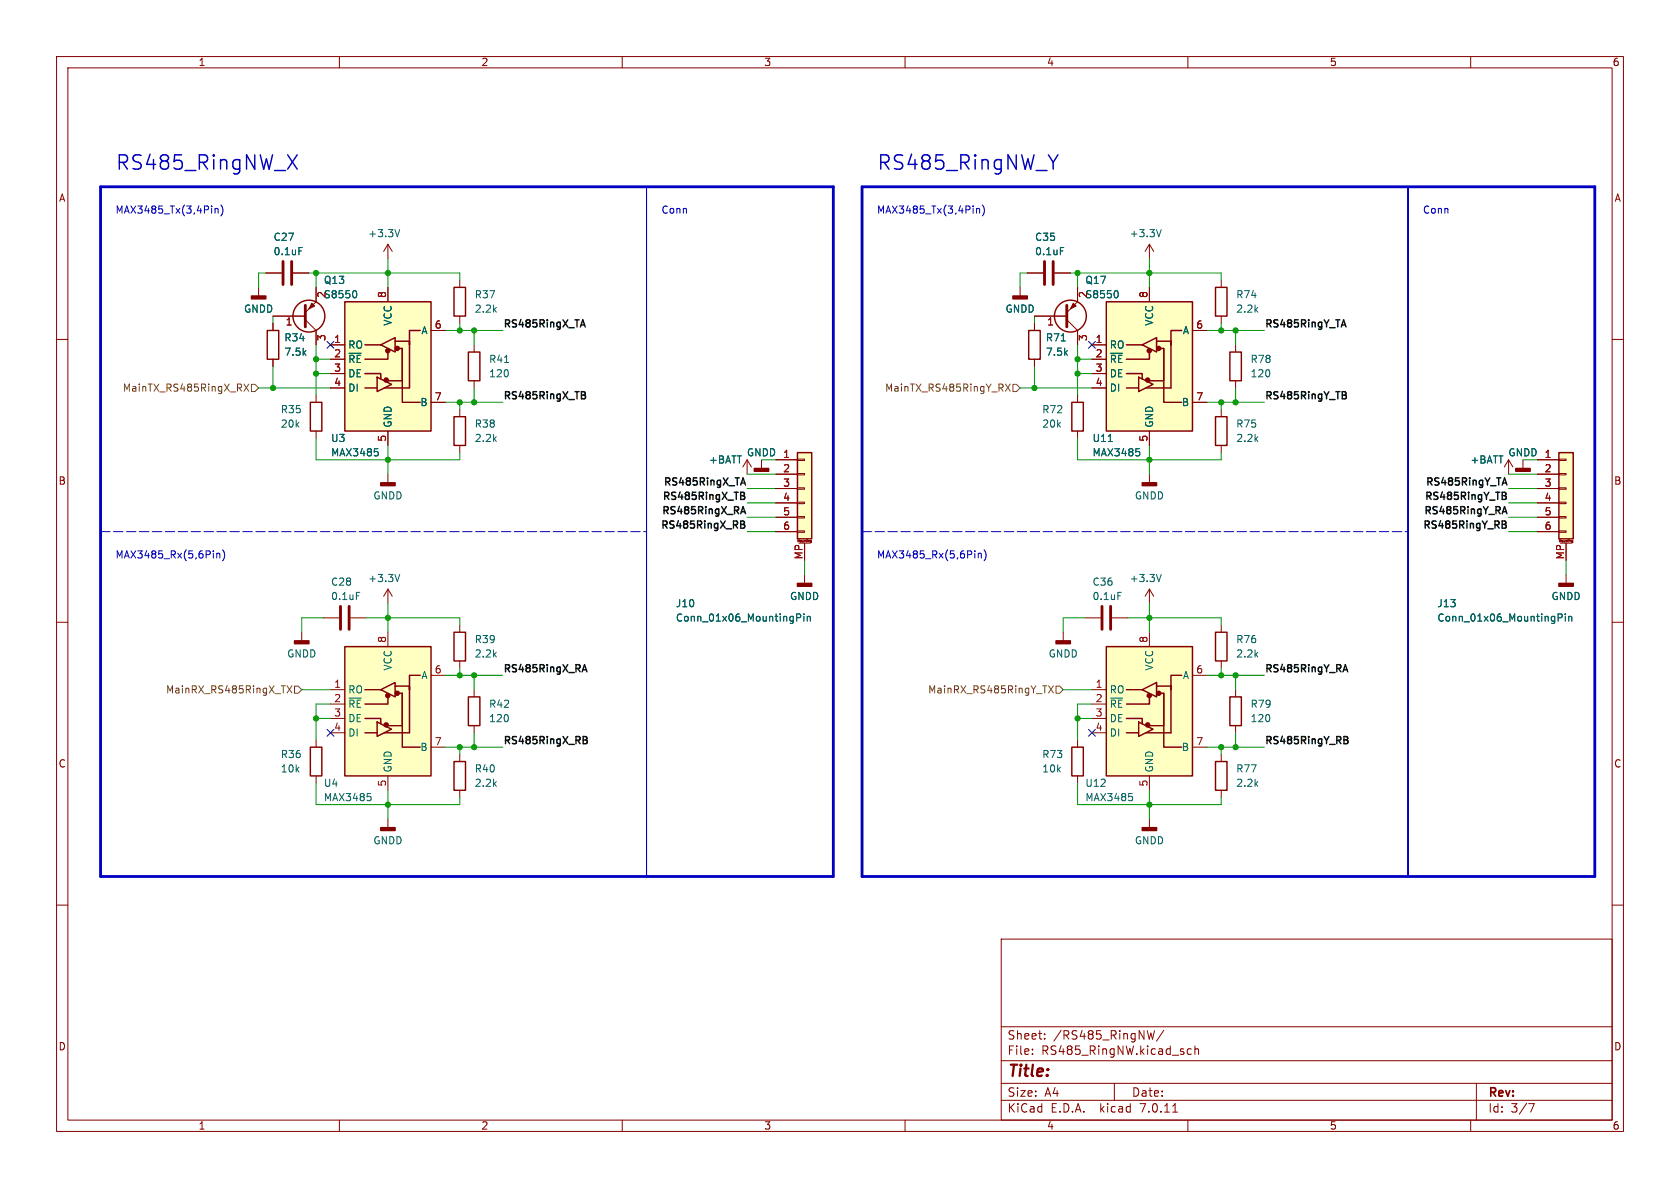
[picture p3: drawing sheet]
<svg xmlns="http://www.w3.org/2000/svg" width="297mm" height="210mm" viewBox="0 0 297 210" stroke-linecap="round" stroke-linejoin="round" font-family="sans-serif">
<g fill="none" stroke="#840000" stroke-width=".18">
<path d="M10 10h277v190h-277zM12 12h273v186h-273zM60 10v2M110 10v2M160 10v2M210 10v2M260 10v2M10 60h2M45.7 50.8v1.5M47 48.3h2.8M48.3 57.2v1.2M48.3 55.9h5.7"/>
<path d="M51.8 48.3h2.8M54 56.5l1.9 1.9v2.6M55.9 50.8v2.5l-1.9 1.9M68.6 43.2v2.5M68.6 50.8v2.5M68.6 43.2l-.8 1.3M68.6 43.2l.7 1.3M76.2 58.4h2.5M81.3 49.5v1.3M81.3 55.9v1.3M180.3 50.8v1.5M181.6 48.3h2.8"/>
<path d="M182.9 55.9h5.7M182.9 57.2v1.2M186.4 48.3h2.8M188.6 56.5l1.9 1.9v2.6M190.5 50.8v2.5l-1.9 1.9M203.2 43.2v2.5M203.2 50.8v2.5M203.2 43.2l-.8 1.3M203.2 43.2l.8 1.3M210.8 58.4h2.6M215.9 49.5v1.3M215.9 55.9v1.3"/>
<path d="M285 60h2M48.3 63.5v1.3M55.9 69.9v1.2M55.9 76.2v1.3M58.4 61h2.6M58.4 63.5h2.6M58.4 66h2.6M58.4 68.6h2.6M68.6 76.2v2.5M69.8 60.3h.1M76.2 71.1h2.5M81.3 72.4v1.3"/>
<path d="M81.3 78.7v1.3M83.8 61v1.2M83.8 67.3v1.3M182.9 63.5v1.3M190.5 69.9v1.2M190.5 76.2v1.3M193 61h2.6M193 63.5h2.6M193 66h2.6M193 68.6h2.6M203.2 76.2v2.5M204.5 60.3h.1"/>
<path d="M210.8 71.1h2.6M215.9 72.4v1.3M215.9 78.7v1.3M218.4 61v1.2M218.4 67.3v1.3M68.6 83.8v1.5M132.1 81.3l.7 1.3M132.1 81.3v2.5M132.1 81.3l-.8 1.3M134.6 81.3v1.5M137.2 81.3h3.8M137.2 83.8h3.8"/>
<path d="M137.2 86.4h3.8M137.2 88.9h3.8M137.2 91.4h3.8M137.2 94h3.8M141 93.9h1.2v.2h-1.2zM141 91.3h1.2v.3h-1.2zM141 88.8h1.2v.2h-1.2zM141 86.2h1.2v.3h-1.2zM141 83.7h1.2v.2h-1.2zM141 81.2h1.2v.2h-1.2zM141.1 95.8v-.4l.1 .3 .1-.3v.4M141.2 96h2.1"/>
<path d="M142.2 96v3.1M142.5 95.4v.3M142.7 95.4h.1M143.3 95.8v-.2h.1v.3M143.3 95.9h.1M143.3 95.8h.1M143.4 95.9h.1M203.2 83.8v1.5M266.7 81.3l.8 1.3M266.7 81.3v2.5M266.7 81.3l-.8 1.3M269.2 81.3v1.5"/>
<path d="M271.8 81.3h3.8M271.8 83.8h3.8M271.8 86.4h3.8M271.8 88.9h3.8M271.8 91.4h3.8M271.8 94h3.8M275.6 93.9h1.3v.2h-1.3zM275.6 91.3h1.3v.3h-1.3zM275.6 88.8h1.3v.2h-1.3zM275.6 86.2h1.3v.3h-1.3zM275.6 83.7h1.3v.2h-1.3zM275.6 81.2h1.3v.2h-1.3z"/>
<path d="M275.7 95.8v-.4l.1 .3 .1-.3v.4M275.8 96h2.1M276.9 96v3.1M277.1 95.4v.3M277.4 95.4h.1M277.9 95.6v.2h.1M277.9 95.6l.1-.1v.4h-.1M277.9 95.6h.1M10 110h2M53.3 111.8v1.5M57.1 109.2h2.8M62 109.2h2.8"/>
<path d="M68.6 104.1l-.8 1.3M68.6 104.1v2.6M68.6 111.8v2.5M68.6 104.1l.7 1.3M76.2 119.4h2.5M81.3 110.5v1.3M81.3 116.8v1.3M142.2 101.6v1.5M188 111.8v1.5M191.8 109.2h2.8M196.6 109.2h2.8M203.2 104.1v2.6"/>
<path d="M203.2 111.8v2.5M203.2 104.1l-.8 1.3M203.2 104.1l.8 1.3M210.8 119.4h2.6M215.9 110.5v1.3M215.9 116.8v1.3M276.9 101.6v1.5M285 110h2M55.9 130.8v1.3M55.9 137.2v1.2M58.4 121.9h2.6M58.4 124.5h2.6"/>
<path d="M58.4 127h2.6M58.4 129.5h2.6M68.6 137.2v2.5M69.8 121.3h.1M76.2 132.1h2.5M81.3 133.4v1.2M81.3 139.7v1.3M83.8 121.9v1.3M83.8 128.3v1.2M190.5 130.8v1.3M190.5 137.2v1.2M193 121.9h2.6"/>
<path d="M193 124.5h2.6M193 127h2.6M193 129.5h2.6M203.2 137.2v2.5M204.5 121.3h.1M210.8 132.1h2.6M215.9 133.4v1.2M215.9 139.7v1.3M218.4 121.9v1.3M218.4 128.3v1.2M10 160h2M68.6 144.8v1.5"/>
<path d="M203.2 144.8v1.5M285 160h2M177 166h108v32h-108zM60 198v2M110 198v2M160 198v2M177 194.5h108M177 191.5h108M177 187.5h108M177 181.5h108M182.5 186.3v.1M182.5 185.5v.1"/>
<path d="M184.7 183.6v.1M184.7 182.8v.1M197 191.5v3M204.1 182.2l-.4 1.5-.2-1.1M205.7 182.1l-1.2 2M207.3 196.6h.9M210 198v2M210.6 185.5l-.4-.1-.3 .3v.4l.1 .2h.6M211.2 185.5l.3-.1 .3 .1 .1 .9M211.2 184.9v1.5M260 198v2M261 191.5v6.5"/>
<path d="M270.2 195.1h1l-.6 1.5"/>
</g>
<g fill="none" stroke="#840000" stroke-width=".25">
<path d="M47.2 58.4h2.1v5.1h-2.1zM61 53.3h15.2v22.9h-15.2zM74.3 58.4h-1.9v2.6v-.7M80.3 50.8h2v5.1h-2zM181.9 58.4h2v5.1h-2zM195.6 53.3h15.2v22.9h-15.2zM208.9 58.4h-1.9v2.6v-.7M214.9 50.8h2v5.1h-2zM54.9 71.1h2v5.1h-2zM64.5 66h2.8v1M64.5 68.6h2.2M64.5 61h2.8"/>
<path d="M66.7 66.7l2.5 1.2-2.5 1.3zM67.3 61l2.5-1.3v2.5zM68.6 62.2v1.3h-4.1M69.8 60.3h2.6v8.3h-4.5M70.5 61.6h.6v9.5h3.2M71.1 61.6v5.7h-2.5M80.3 73.7h2v5h-2zM82.8 62.2h2v5.1h-2zM189.5 71.1h2v5.1h-2zM199.1 66h2.8v1M199.1 68.6h2.2M199.1 61h2.8"/>
<path d="M201.3 66.7l2.5 1.2-2.5 1.3zM201.9 61l2.6-1.3v2.5zM203.2 62.2v1.3h-4.1M204.5 60.3h2.5v8.3h-4.4M205.1 61.6h.6v9.5h3.2M205.7 61.6v5.7h-2.5M214.9 73.7h2v5h-2zM217.4 62.2h2.1v5.1h-2.1zM141 80h2.5v15.3h-2.5zM275.6 80h2.5v15.3h-2.5zM61 114.3h15.2v22.9h-15.2zM74.3 119.4h-1.9v2.5v-.6"/>
<path d="M80.3 111.8h2v5h-2zM195.6 114.3h15.2v22.9h-15.2zM208.9 119.4h-1.9v2.5v-.6M214.9 111.8h2v5h-2zM54.9 132.1h2v5.1h-2zM64.5 127h2.8v.9M64.5 129.5h2.2M64.5 121.9h2.8M66.7 127.6l2.5 1.3-2.5 1.3zM67.3 121.9l2.5-1.2v2.5zM68.6 123.2v1.3h-4.1M69.8 121.3h2.6v8.2h-4.5"/>
<path d="M70.5 122.6h.6v9.5h3.2M71.1 122.6v5.7h-2.5M80.3 134.6h2v5.1h-2zM82.8 123.2h2v5.1h-2zM189.5 132.1h2v5.1h-2zM199.1 127h2.8v.9M199.1 129.5h2.2M199.1 121.9h2.8M201.3 127.6l2.5 1.3-2.5 1.3zM201.9 121.9l2.6-1.2v2.5zM203.2 123.2v1.3h-4.1M204.5 121.3h2.5v8.2h-4.4"/>
<path d="M205.1 122.6h.6v9.5h3.2M205.7 122.6v5.7h-2.5M214.9 134.6h2v5.1h-2zM217.4 123.2h2.1v5.1h-2.1z"/>
<circle cx="54.6" cy="55.9" r="2.82"/>
<circle cx="189.2" cy="55.9" r="2.82"/>
</g>
<path d="M50 46.2v4.1M51.6 46.2v4.1M54 54v3.8M184.7 46.2v4.1M186.2 46.2v4.1M188.6 54v3.8M60.2 107.2v4.1M61.7 107.2v4.1M194.8 107.2v4.1M196.3 107.2v4.1" fill="none" stroke="#840000" stroke-width=".51"/>
<g fill="none" stroke="#006464" stroke-width=".18">
<path d="M52.8 43.8h.7M62.8 51.4a.79 .79 0 0 1 0 1.2M70.7 40.6l-.5 1.3M187.5 43.8h.6M197.4 51.4a.79 .79 0 0 1 0 1.2M205.3 40.6l-.4 1.3M66.2 79.3h.6M66.6 79.8l.3 .2v.3l-.3 .3M89.2 64.1h.7M187.6 60.3h.7M195.9 78h.8M200.8 79.3h.6"/>
<path d="M201.3 79.8l.2 .2v.3l-.2 .3M63 104.7h.6M70.7 101.5l-.5 1.3M140.8 109.2l.6-.1 .2-.1-.1-.3-.7-.2v1.3M142.1 108.5v.2M142.1 109v.8M142.7 109.1l.2-.1h.3l.1 .8M142.7 109v.8M197.6 104.7h.6M205.3 101.5l-.4 1.3M275.5 109.2l.6-.1 .1-.1-.1-.3-.6-.2v1.3M276.7 108.5v.2"/>
<path d="M276.7 109v.8M277.3 109v.8M277.3 109.1l.2-.1h.3l.1 .8M64.9 140.3h.6M65.4 140.8l.2 .2v.3l-.2 .2M199.6 140.3h.6M200 140.8l.2 .2v.3l-.2 .2"/>
</g>
<g fill="#840000" stroke="#840000" stroke-width=".25">
<path d="M186.7 113.3h2.5v.5h-2.5z"/>
<path d="M201.9 146.3h2.6v.5h-2.6z"/>
<path d="M275.6 103.1h2.5v.5h-2.5z"/>
<path d="M52.1 113.3h2.5v.5h-2.5z"/>
<path d="M201.9 85.3h2.6v.6h-2.6z"/>
<path d="M179.1 52.3h2.5v.5h-2.5z"/>
<path d="M268 82.8h2.5v.5h-2.5z"/>
<path d="M133.3 82.8h2.6v.5h-2.6z"/>
<path d="M141 103.1h2.5v.5h-2.5z"/>
<path d="M67.3 85.3h2.5v.6h-2.5z"/>
<path d="M67.3 146.3h2.5v.5h-2.5z"/>
<path d="M44.4 52.3h2.6v.5h-2.6z"/>
<circle cx="202.9" cy="67.2" r=".36"/>
<circle cx="203.2" cy="62" r=".36"/>
<circle cx="204.9" cy="61.6" r=".36"/>
<circle cx="202.9" cy="128.1" r=".36"/>
<circle cx="203.2" cy="123" r=".36"/>
<circle cx="204.9" cy="122.6" r=".36"/>
<circle cx="68.3" cy="67.2" r=".36"/>
<circle cx="68.6" cy="62" r=".36"/>
<circle cx="70.2" cy="61.6" r=".36"/>
<circle cx="68.3" cy="128.1" r=".36"/>
<circle cx="68.6" cy="123" r=".36"/>
<circle cx="70.2" cy="122.6" r=".36"/>
</g>
<g fill="#ffffc2" stroke="#ffffc2" stroke-width=".18">
<path d="M275.6 80h2.5v15.3h-2.5z"/>
<path d="M195.6 53.3h15.2v22.9h-15.2z"/>
<path d="M195.6 114.3h15.2v22.9h-15.2z"/>
<path d="M141 80h2.5v15.3h-2.5z"/>
<path d="M61 53.3h15.2v22.9h-15.2z"/>
<path d="M61 114.3h15.2v22.9h-15.2z"/>
</g>
<g fill="#840000" stroke="#840000" stroke-width=".18">
<path d="M55.1 53.6l.5 .5-1 .5z"/>
<path d="M189.7 53.6l.5 .5-1 .5z"/>
</g>
<path d="M43.1 67.9l.9 1.3M44 67.9l-.9 1.3M44.4 67.9h.7l.6 .7-.6 .6h-.7zM177.8 67.9l.8 1.3M178.6 67.9l-.8 1.3M179.1 67.9h.6l.6 .7-.6 .6h-.6zM50.8 121.2l.8 1.3M51.6 121.2l-.8 1.3M52.1 121.3h.6l.6 .6-.6 .7h-.6zM185.4 121.2l.8 1.3M186.2 121.2l-.8 1.3M186.7 121.3h.6l.7 .6-.7 .7h-.6z" fill="none" stroke="#725600" stroke-width=".18"/>
<g fill="none" stroke="#0f0f0f" stroke-width=".25">
<path d="M103 56.5l.5 1.3M103.2 69.2l.3 .3-.3 .3 .3 .3v.3l-.2 .1M237.9 69.9l.1 .2-.1 .3M237.9 69.4v.3M130.9 92.1l.6 .1 .1 .3-.2 .2M130.9 92.7h.5M130.9 87l.6 .1 .1 .3-.2 .2M130.9 87.6h.5M131.1 85.4h.6M131.1 90.5h.6M131.4 84.5l.4 1.2M131.4 87.6l.3 .3-.1 .3-.7 .1"/>
<path d="M131.4 92.7l.3 .2-.1 .3-.7 .2M131.4 89.6l.4 1.2M265.6 92.1l.6 .1v.3l-.2 .2M265.6 92.7h.4M265.7 85.4h.6M265.7 90.5h.6M266 87l.2 .3-.2 .3 .2 .1 .1 .3-.3 .3h-.4M266 92.7l.3 .2-.1 .3-.6 .2M266 89.6l.4 1.2M266 84.5l.4 1.2M103 118.4h.6M103.3 117.5l.5 1.3"/>
<path d="M237.8 117.5l.5 1.3M103.1 130.2l.6 .1 .1 .3-.3 .2M103.1 130.8h.4M103.5 130.8l.3 .2v.3l-.7 .2M238 130.2l.3 .2-.3 .4 .3 .2v.3l-.2 .2"/>
</g>
<g fill="none" stroke="#0000c2" stroke-width=".18">
<path d="M38 36.8v.9M38 37l.2-.2 .3 .1 .1 .8M39 36.2a1.46 1.46 0 0 1 0 2M114.3 33v121.9zM172.6 37l.2-.2 .3 .1 .1 .8M172.6 36.8v.9M173.7 36.2a1.46 1.46 0 0 1 0 2M248.9 33v121.9zM38.3 97.9l.2-.1 .3 .1 .1 .7M38.3 97.8v.8M39.3 97.2a1.46 1.46 0 0 1 0 1.9M172.9 97.8v.8"/>
<path d="M172.9 97.9l.2-.1 .3 .1 .1 .7M174 97.2a1.46 1.46 0 0 1 0 1.9"/>
</g>
<path d="M50.8 27.4l1.7 2.5M52.5 27.4l-1.7 2.5M187 27.4l-.8 1.3" fill="none" stroke="#0000c2" stroke-width=".25"/>
<path d="M17.8 33h129.5v121.9h-129.5zM152.4 33h129.5v121.9h-129.5z" fill="none" stroke="#0000c2" stroke-width=".5"/>
<path d="M17.8 94h96.5M152.4 94h96.5" fill="none" stroke="#0000c2" stroke-width=".18" stroke-dasharray="1.7 .6"/>
<g fill="none" stroke="#009600" stroke-width=".18">
<path d="M47 48.3h-1.3v2.5M48.3 55.9v1.3M54.6 48.3h26.7v1.2M55.9 48.3v2.5M68.6 45.7v5.1M78.7 58.4h10.2M81.3 57.2v1.2M83.8 58.4v2.6M181.6 48.3h-1.3v2.5M182.9 55.9v1.3M189.2 48.3h26.7v1.2M190.5 48.3v2.5"/>
<path d="M203.2 45.7v5.1M213.4 58.4h10.1M215.9 57.2v1.2M218.4 58.4v2.6M45.7 68.6h12.7M48.3 64.8v3.8M55.9 77.5v3.8h25.4v-1.3M55.9 63.5h2.5M55.9 66h2.5M55.9 61v8.9M68.6 78.7v5.1M78.7 71.1h10.2"/>
<path d="M81.3 71.1v1.3M83.8 68.6v2.5M180.3 68.6h12.7M182.9 64.8v3.8M190.5 61v8.9M190.5 77.5v3.8h25.4v-1.3M190.5 63.5h2.5M190.5 66h2.5M203.2 78.7v5.1M213.4 71.1h10.1M215.9 71.1v1.3M218.4 68.6v2.5"/>
<path d="M132.1 86.4h5.1M132.1 91.4h5.1M132.1 83.8h5.1M132.1 88.9h5.1M132.1 94h5.1M142.2 99.1v2.5M266.7 86.4h5.1M266.7 91.4h5.1M266.7 83.8h5.1M266.7 88.9h5.1M266.7 94h5.1M276.9 99.1v2.5"/>
<path d="M57.1 109.2h-3.8v2.6M64.8 109.2h16.5v1.3M68.6 106.7v5.1M78.7 119.4h10.2M81.3 118.1v1.3M83.8 119.4v2.5M191.8 109.2h-3.8v2.6M199.4 109.2h16.5v1.3M203.2 106.7v5.1M213.4 119.4h10.1M215.9 118.1v1.3M218.4 119.4v2.5"/>
<path d="M53.3 121.9h5.1M55.9 138.4v3.8h25.4v-1.2M55.9 127h2.5M58.4 124.5h-2.5v6.3M68.6 139.7v5.1M78.7 132.1h10.2M81.3 132.1v1.3M83.8 129.5v2.6M188 121.9h5M190.5 138.4v3.8h25.4v-1.2M190.5 127h2.5M193 124.5h-2.5v6.3"/>
<path d="M203.2 139.7v5.1M213.4 132.1h10.1M215.9 132.1v1.3M218.4 129.5v2.6"/>
</g>
<path d="M57.8 60.4l1.2 1.2M59 60.4l-1.2 1.2M192.4 60.4l1.2 1.2M193.6 60.4l-1.2 1.2M57.8 128.9l1.2 1.2M59 128.9l-1.2 1.2M192.4 128.9l1.2 1.2M193.6 128.9l-1.2 1.2" fill="none" stroke="#000084" stroke-width=".18"/>
<g fill="#009600" stroke="#009600" stroke-width=".18">
<circle cx="81.3" cy="132.1" r=".46"/>
<circle cx="190.5" cy="127" r=".46"/>
<circle cx="55.9" cy="48.3" r=".46"/>
<circle cx="55.9" cy="63.5" r=".46"/>
<circle cx="83.8" cy="71.1" r=".46"/>
<circle cx="81.3" cy="71.1" r=".46"/>
<circle cx="48.3" cy="68.6" r=".46"/>
<circle cx="55.9" cy="66" r=".46"/>
<circle cx="68.6" cy="109.2" r=".46"/>
<circle cx="68.6" cy="142.2" r=".46"/>
<circle cx="55.9" cy="127" r=".46"/>
<circle cx="81.3" cy="119.4" r=".46"/>
<circle cx="83.8" cy="119.4" r=".46"/>
<circle cx="83.8" cy="132.1" r=".46"/>
<circle cx="83.8" cy="58.4" r=".46"/>
<circle cx="81.3" cy="58.4" r=".46"/>
<circle cx="68.6" cy="48.3" r=".46"/>
<circle cx="68.6" cy="81.3" r=".46"/>
<circle cx="203.2" cy="81.3" r=".46"/>
<circle cx="218.4" cy="58.4" r=".46"/>
<circle cx="203.2" cy="48.3" r=".46"/>
<circle cx="215.9" cy="58.4" r=".46"/>
<circle cx="215.9" cy="71.1" r=".46"/>
<circle cx="218.4" cy="71.1" r=".46"/>
<circle cx="190.5" cy="66" r=".46"/>
<circle cx="182.9" cy="68.6" r=".46"/>
<circle cx="190.5" cy="63.5" r=".46"/>
<circle cx="203.2" cy="142.2" r=".46"/>
<circle cx="215.9" cy="119.4" r=".46"/>
<circle cx="218.4" cy="132.1" r=".46"/>
<circle cx="215.9" cy="132.1" r=".46"/>
<circle cx="190.5" cy="48.3" r=".46"/>
<circle cx="203.2" cy="109.2" r=".46"/>
<circle cx="218.4" cy="119.4" r=".46"/>
</g>
<g font-size="3.5" fill="#0000c2">
<text x="20.3" y="30.2">RS485_RingNW_X</text>
<text x="154.9" y="30.2">RS485_RingNW_Y</text>
</g>
<text font-size="2.8" fill="#840000" x="178" y="190.9">Title:</text>
<g font-size="2.1" fill="#840000">
<text x="178" y="184">Sheet:</text>
<text x="186.2" y="184">/RS485_RingNW/</text>
<text x="178" y="186.7">File:</text>
<text x="184.1" y="186.7">RS485_RingNW.kicad_sch</text>
<text x="178" y="196.9">KiCad</text>
<text x="178" y="194.1">Size:</text>
<text x="184.7" y="194.1">A4</text>
<text x="185.7" y="196.9">E.D.A.</text>
<text x="194.6" y="196.9">kicad</text>
<text x="200" y="194.1">Date:</text>
<text x="201.8" y="196.9">7.0.11</text>
<text x="263" y="194.3">Rev:</text>
<text x="263" y="196.9">Id:</text>
<text x="267.1" y="196.9">3/7</text>
</g>
<g font-size="1.8" fill="#840000">
<text x="35" y="11.9">1</text>
<text x="85" y="11.9">2</text>
<text x="135" y="11.9">3</text>
<text x="185" y="11.9">4</text>
<text x="235" y="11.9">5</text>
<text x="285" y="11.9">6</text>
<text x="10.3" y="35.9">A</text>
<text x="285.3" y="35.9">A</text>
<text x="10.3" y="85.9">B</text>
<text x="285.3" y="85.9">B</text>
<text x="10.3" y="135.9">C</text>
<text x="285.3" y="135.9">C</text>
<text x="10.3" y="185.9">D</text>
<text x="285.3" y="185.9">D</text>
<text x="35" y="199.9">1</text>
<text x="85" y="199.9">2</text>
<text x="135" y="199.9">3</text>
<text x="185" y="199.9">4</text>
<text x="235" y="199.9">5</text>
<text x="285" y="199.9">6</text>
</g>
<g font-size="1.8" fill="#0000c2">
<text x="20.3" y="37.9">MAX3485_Tx(3,4Pin)</text>
<text x="116.8" y="37.9">Conn</text>
<text x="154.9" y="37.9">MAX3485_Tx(3,4Pin)</text>
<text x="251.5" y="37.9">Conn</text>
<text x="20.3" y="98.8">MAX3485_Rx(5,6Pin)</text>
<text x="154.9" y="98.8">MAX3485_Rx(5,6Pin)</text>
</g>
<g font-size="1.8" fill="#006464">
<text x="48.3" y="42.8">C27</text>
<text x="48.3" y="45.3">0.1uF</text>
<text x="65" y="42.1">+3.3V</text>
<text x="182.9" y="42.8">C35</text>
<text x="182.9" y="45.3">0.1uF</text>
<text x="199.6" y="42.1">+3.3V</text>
<text x="57.2" y="50.4">Q13</text>
<text x="57.2" y="52.9">S8550</text>
<text x="83.8" y="52.9">R37</text>
<text x="191.8" y="50.4">Q17</text>
<text x="191.8" y="52.9">S8550</text>
<text x="218.4" y="52.9">R74</text>
<text x="43" y="55.5">GNDD</text>
<text x="69.4" y="57.7" transform="rotate(-90 69.4 57.7)">VCC</text>
<text x="74.4" y="59.3">A</text>
<text x="83.8" y="55.5">2.2k</text>
<text x="177.7" y="55.5">GNDD</text>
<text x="204.1" y="57.7" transform="rotate(-90 204.1 57.7)">VCC</text>
<text x="209" y="59.3">A</text>
<text x="218.4" y="55.5">2.2k</text>
<text x="50.2" y="63.1">7.5k</text>
<text x="50.2" y="60.6">R34</text>
<text x="61.5" y="61.8">RO</text>
<text x="61.5" y="64.4">~{RE}</text>
<text x="86.4" y="64.4">R41</text>
<text x="184.8" y="63.1">7.5k</text>
<text x="184.8" y="60.6">R71</text>
<text x="196.1" y="61.8">RO</text>
<text x="196.1" y="64.4">~{RE}</text>
<text x="221" y="64.4">R78</text>
<text x="61.5" y="66.9">DE</text>
<text x="61.5" y="69.4">DI</text>
<text x="74.2" y="72">B</text>
<text x="86.4" y="66.9">120</text>
<text x="196.1" y="66.9">DE</text>
<text x="196.1" y="69.4">DI</text>
<text x="208.8" y="72">B</text>
<text x="221" y="66.9">120</text>
<text x="49.5" y="75.8">20k</text>
<text x="49.5" y="73.3">R35</text>
<text x="69.4" y="75.7" transform="rotate(-90 69.4 75.7)">GND</text>
<text x="83.8" y="75.8">R38</text>
<text x="184.2" y="75.8">20k</text>
<text x="184.2" y="73.3">R72</text>
<text x="204.1" y="75.7" transform="rotate(-90 204.1 75.7)">GND</text>
<text x="218.4" y="75.8">R75</text>
<text x="58.4" y="80.9">MAX3485</text>
<text x="58.4" y="78.3">U3</text>
<text x="83.8" y="78.3">2.2k</text>
<text x="125.2" y="82.1">+BATT</text>
<text x="193" y="78.3">U11</text>
<text x="193" y="80.9">MAX3485</text>
<text x="218.4" y="78.3">2.2k</text>
<text x="259.9" y="82.1">+BATT</text>
<text x="266.6" y="80.9">GNDD 1</text>
<text x="65.9" y="88.5">GNDD</text>
<text x="200.5" y="88.5">GNDD</text>
<text x="58.4" y="103.7">C28</text>
<text x="58.4" y="106.3">0.1uF</text>
<text x="65" y="103.1">+3.3V</text>
<text x="119.4" y="107.5">J10</text>
<text x="139.6" y="106.3">GNDD</text>
<text x="193" y="103.7">C36</text>
<text x="193" y="106.3">0.1uF</text>
<text x="199.6" y="103.1">+3.3V</text>
<text x="254" y="107.5">J13</text>
<text x="274.2" y="106.3">GNDD</text>
<text x="83.8" y="113.9">R39</text>
<text x="119.4" y="110.1">Conn_01x06_MountingPin</text>
<text x="218.4" y="113.9">R76</text>
<text x="254" y="110.1">Conn_01x06_MountingPin</text>
<text x="50.7" y="116.4">GNDD</text>
<text x="69.4" y="118.6" transform="rotate(-90 69.4 118.6)">VCC</text>
<text x="83.8" y="116.4">2.2k</text>
<text x="185.3" y="116.4">GNDD</text>
<text x="204.1" y="118.6" transform="rotate(-90 204.1 118.6)">VCC</text>
<text x="218.4" y="116.4">2.2k</text>
<text x="61.5" y="122.8">RO</text>
<text x="61.5" y="125.3">~{RE}</text>
<text x="74.4" y="120.2">A</text>
<text x="86.4" y="125.3">R42</text>
<text x="196.1" y="122.8">RO</text>
<text x="196.1" y="125.3">~{RE}</text>
<text x="209" y="120.2">A</text>
<text x="221" y="125.3">R79</text>
<text x="61.5" y="127.9">DE</text>
<text x="61.5" y="130.4">DI</text>
<text x="86.4" y="127.9">120</text>
<text x="196.1" y="127.9">DE</text>
<text x="196.1" y="130.4">DI</text>
<text x="221" y="127.9">120</text>
<text x="49.5" y="136.8">10k</text>
<text x="49.5" y="134.2">R36</text>
<text x="69.4" y="136.7" transform="rotate(-90 69.4 136.7)">GND</text>
<text x="74.2" y="132.9">B</text>
<text x="83.8" y="136.8">R40</text>
<text x="184.2" y="136.8">10k</text>
<text x="184.2" y="134.2">R73</text>
<text x="204.1" y="136.7" transform="rotate(-90 204.1 136.7)">GND</text>
<text x="208.8" y="132.9">B</text>
<text x="218.4" y="136.8">R77</text>
<text x="57.2" y="141.8">MAX3485</text>
<text x="57.2" y="139.3">U4</text>
<text x="83.8" y="139.3">2.2k</text>
<text x="191.8" y="139.3">U12</text>
<text x="191.8" y="141.8">MAX3485</text>
<text x="218.4" y="139.3">2.2k</text>
<text x="65.9" y="149.5">GNDD</text>
<text x="200.5" y="149.5">GNDD</text>
</g>
<g font-size="1.8" fill="#a90000">
<text x="57.9" y="52.8" transform="rotate(-90 57.9 52.8)">2</text>
<text x="68.3" y="52.8" transform="rotate(-90 68.3 52.8)">8</text>
<text x="192.5" y="52.8" transform="rotate(-90 192.5 52.8)">2</text>
<text x="202.9" y="52.8" transform="rotate(-90 202.9 52.8)">8</text>
<text x="50.4" y="57.9">1</text>
<text x="76.8" y="58.2">6</text>
<text x="185" y="57.9">1</text>
<text x="211.4" y="58.2">6</text>
<text x="57.9" y="60.4" transform="rotate(-90 57.9 60.4)">3</text>
<text x="59" y="60.7">1</text>
<text x="59" y="63.2">2</text>
<text x="59" y="65.8">3</text>
<text x="192.5" y="60.4" transform="rotate(-90 192.5 60.4)">3</text>
<text x="193.6" y="60.7">1</text>
<text x="193.6" y="63.2">2</text>
<text x="193.6" y="65.8">3</text>
<text x="59" y="68.3">4</text>
<text x="76.8" y="70.9">7</text>
<text x="193.6" y="68.3">4</text>
<text x="211.4" y="70.9">7</text>
<text x="68.3" y="78.2" transform="rotate(-90 68.3 78.2)">5</text>
<text x="131.9" y="80.9">GNDD 1</text>
<text x="138.4" y="83.6">2</text>
<text x="202.9" y="78.2" transform="rotate(-90 202.9 78.2)">5</text>
<text x="273" y="83.6">2</text>
<text x="138.4" y="86.1">3</text>
<text x="138.4" y="88.6">4</text>
<text x="273" y="86.1">3</text>
<text x="273" y="88.6">4</text>
<text x="138.4" y="91.2">5</text>
<text x="138.4" y="93.7">6</text>
<text x="273" y="91.2">5</text>
<text x="273" y="93.7">6</text>
<text x="142" y="99" transform="rotate(-90 142 99)">MP</text>
<text x="276.6" y="99" transform="rotate(-90 276.6 99)">MP</text>
<text x="68.3" y="113.7" transform="rotate(-90 68.3 113.7)">8</text>
<text x="202.9" y="113.7" transform="rotate(-90 202.9 113.7)">8</text>
<text x="76.8" y="119.1">6</text>
<text x="211.4" y="119.1">6</text>
<text x="59" y="121.7">1</text>
<text x="59" y="124.2">2</text>
<text x="193.6" y="121.7">1</text>
<text x="193.6" y="124.2">2</text>
<text x="59" y="126.7">3</text>
<text x="59" y="129.3">4</text>
<text x="76.8" y="131.8">7</text>
<text x="193.6" y="126.7">3</text>
<text x="193.6" y="129.3">4</text>
<text x="211.4" y="131.8">7</text>
<text x="68.3" y="139.1" transform="rotate(-90 68.3 139.1)">5</text>
<text x="202.9" y="139.1" transform="rotate(-90 202.9 139.1)">5</text>
</g>
<g font-size="1.8" fill="#0f0f0f">
<text x="88.9" y="58">RS485RingX_TA</text>
<text x="223.5" y="58">RS485RingY_TA</text>
<text x="88.9" y="70.7">RS485RingX_TB</text>
<text x="223.5" y="70.7">RS485RingY_TB</text>
<text x="116.9" y="88.5">RS485RingX_TB</text>
<text x="117.1" y="85.9">RS485RingX_TA</text>
<text x="251.6" y="88.5">RS485RingY_TB</text>
<text x="251.8" y="85.9">RS485RingY_TA</text>
<text x="116.6" y="93.5">RS485RingX_RB</text>
<text x="116.8" y="91">RS485RingX_RA</text>
<text x="251.3" y="93.5">RS485RingY_RB</text>
<text x="251.5" y="91">RS485RingY_RA</text>
<text x="88.9" y="118.9">RS485RingX_RA</text>
<text x="223.5" y="118.9">RS485RingY_RA</text>
<text x="88.9" y="131.6">RS485RingX_RB</text>
<text x="223.5" y="131.6">RS485RingY_RB</text>
</g>
<g font-size="1.8" fill="#725600">
<text x="21.6" y="69.4">MainTX_RS485RingX_RX</text>
<text x="156.4" y="69.4">MainTX_RS485RingY_RX</text>
<text x="29.2" y="122.8">MainRX_RS485RingX_TX</text>
<text x="164" y="122.8">MainRX_RS485RingY_TX</text>
</g>
<g font-size=".5" fill="#840000">
<text x="140.8" y="96.1">Mounting</text>
<text x="275.4" y="96.1">Mounting</text>
</g>
</svg>
